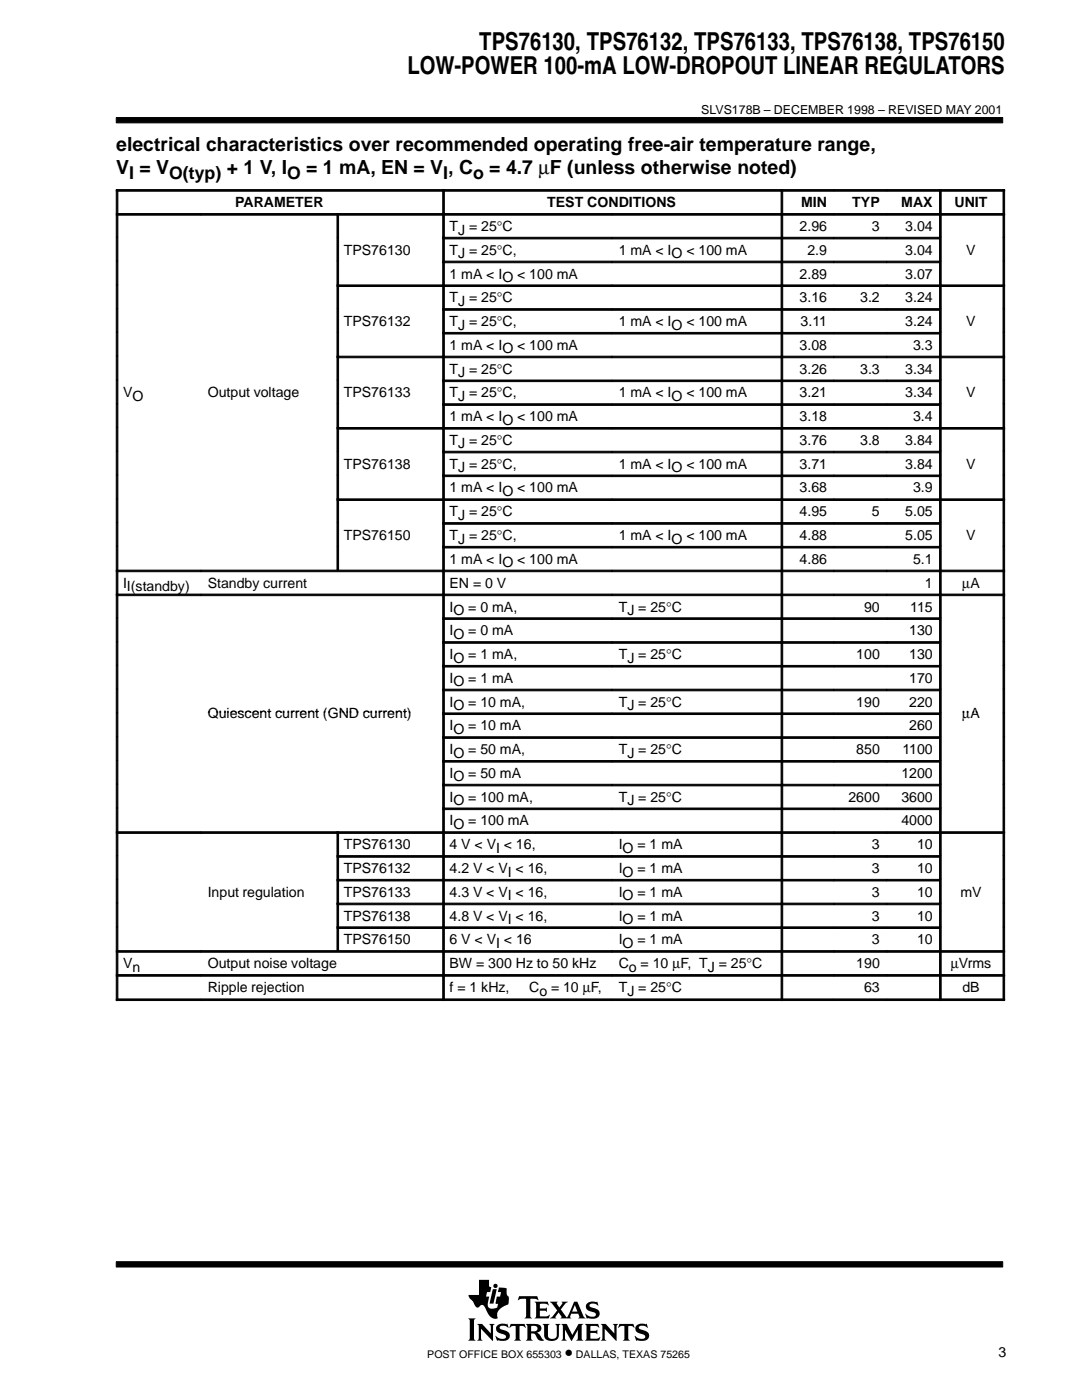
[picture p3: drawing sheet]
<svg xmlns="http://www.w3.org/2000/svg" width="216mm" height="279mm" viewBox="0 0 216 279" stroke-linecap="round" stroke-linejoin="round" font-family="sans-serif">
<g fill="#000" stroke="#000" stroke-width=".2">
<path d="M23.2 23.5h176.9v1h-176.9z" fill-rule="evenodd"/>
<path d="M23.2 251.8h176.9v1.1h-176.9z" fill-rule="evenodd"/>
</g>
<g fill="#000">
<path d="M98.3 257.3h.8l-.6 2.9h-.8z"/>
<path d="M93.4 263.1h1.5l-.3 .4v3.7l.3 .4h-1.5l.3-.4v-3.7z" fill-rule="evenodd"/>
<path d="M95.2 264.2h1l1.7 1.9v-1.5l-.3-.4h1.1l-.3 .4v3l-2.4-2.4v2l.3 .4h-1.1l.3-.6v-2.3z" fill-rule="evenodd"/>
<path d="M95.6 255.4h2v1.3l.4 .2-.2 1h-.6l-.2 .9h.6l-.3 1.2 .1 .7a.9 .9 0 0 0 1.2 .4l.6-.1 .2-.8-.5-.1 .2-1.3h.7l.2-.9h-.7l.3-1 1.5 .2v1.1l.2 .4 .2 .2v.7a.81 .81 0 0 1-.6 1 2.73 2.73 0 0 0-1.7 1.7l.1 .9h-.1a1.81 1.81 0 0 1-2.1-1.5l-.3-.6a.7 .7 0 0 0-.6-.6 .7 .7 0 0 0-.7 .5 1.12 1.12 0 0 1-1.1-1l-.7-.8-.2-.7h2.1z" fill-rule="evenodd"/>
<path d="M99.2 264.6a1.71 1.71 0 0 1 1.7-.4l.2 .1 .1-.1 .3 .8-.6-.3-.8-.1a.41 .41 0 0 0-.4 .5 .41 .41 0 0 0 .5 .3 1.29 1.29 0 0 1 1.5 1.4 1.08 1.08 0 0 1-1.2 .8l-1.1-.1-.2 .1-.4-1 .8 .5 .5 .1 .6-.1 .3-.2a.72 .72 0 0 0-.9-.7 .99 .99 0 0 1-1-.5 .99 .99 0 0 1 .1-1.1z" fill-rule="evenodd"/>
<path d="M101.9 264.2h2.8l.2 .8-.7-.4h-.4l-.1 .2v2.4l.3 .4h-1.4l.3-.4v-2.4l-.1-.2h-.5l-.7 .4z" fill-rule="evenodd"/>
<path d="M103.6 258.7h3.6l.2 .8-.4-.3-1.2 .1v3.5l.3 .3h-1.4l.2-.2 .1-.3v-3.2l-.1-.2h-.8l-.7 .3z" fill-rule="evenodd"/>
<path d="M104.9 264.2h1.9a.9 .9 0 0 1 1 .4 .9 .9 0 0 1 0 1.1l-.7 .2 .5 .4 .9 1.2a1.2 1.2 0 0 1-1.6-1l-.3-.3-.6-.1v1l.3 .5h-1.4l.3-.6v-2.3z" fill-rule="evenodd"/>
<path d="M106.7 259.8h2.6l.1 .7-.5-.3-1.2 .1v.8h1.1l.3-.2v.9l-.4-.2h-1v1l.2 .1h1.2l.5-.3h.1l-.2 .7h-2.8l.3-.5v-2.3z" fill-rule="evenodd"/>
<path d="M108.3 264.2h1.3l-.3 .4v2a.65 .65 0 0 0 .7 .6h.6l.4-.4 .1-2.1-.3-.5h1l-.3 .4v1.8a1.54 1.54 0 0 1-2.4 1l-.5-.7v-2.1z" fill-rule="evenodd"/>
<path d="M112 264.2h1.1l1.1 2.2 1.2-2.2h1l-.3 .4v2.6l.3 .4h-1.4l.3-.4v-1.8l-1.3 2.2-1.3-2.2v1.7l.4 .5h-1.1l.3-.6v-2.3z" fill-rule="evenodd"/>
<path d="M109.7 259.8h1.6l-.2 .3 .5 .8 .6-.8-.1-.3h1.2l-.4 .3-1 1.2 1.2 1.6 1.5-3.1h.6l1.2 2.9 .4 .4-1.4-.1a.22 .22 0 0 0 .2-.1 .22 .22 0 0 0 0-.3l-.2-.4h-1.4l-.2 .7 .2 .2h-2.2l.2-.3-.5-.9-.7 .9 .2 .3h-1.3l.6-.4 .9-1.2z" fill-rule="evenodd"/>
<path d="M117.1 260.2a2.08 2.08 0 0 1 1.9-.3l.2-.2 .1 .9a1.22 1.22 0 0 0-1.7-.1 .82 .82 0 0 0 .9 .6 1.06 1.06 0 0 1 1.2 1.1 1.06 1.06 0 0 1-1.2 1l-1.2-.1-.2 .1-.3-1 .8 .5 .8 .1a.46 .46 0 0 0 .5-.5 .46 .46 0 0 0-.5-.4l-.2-.1a1.11 1.11 0 0 1-1.2-1.5z" fill-rule="evenodd"/>
<path d="M116.7 264.2h2.6l.2 .8-.6-.4-1.1 .1v.9h1.1l.3-.2v.9l-.4-.3h-1v1.1l1.3 .1 .7-.4-.3 .8h-2.8l.3-.4v-2.6z" fill-rule="evenodd"/>
<path d="M119.9 264.2h1l1.7 1.9v-1.5l-.3-.4h1l-.3 .4v3l-2.3-2.4v2l.3 .4h-1.1l.3-.4v-2.6z" fill-rule="evenodd"/>
<path d="M123.6 264.2h2.8l.2 .8-.6-.4h-.5l-.1 .2v2.4l.3 .4h-1.4l.3-.4v-2.4l-.1-.2h-.5l-.7 .4z" fill-rule="evenodd"/>
<path d="M127 264.6a1.74 1.74 0 0 1 1.6-.4l.3 .1 .1-.1 .3 .8h-.1a1.2 1.2 0 0 0-1.7-.1 1.47 1.47 0 0 0 1.3 .7 1.03 1.03 0 0 1 .7 1.2 1.03 1.03 0 0 1-1.2 .8l-1.1-.1-.2 .1-.4-1 .9 .5 .9 .1a.45 .45 0 0 0 .4-.6 .45 .45 0 0 0-.6-.3l-.2-.1a1.11 1.11 0 0 1-1.2-1.4z" fill-rule="evenodd"/>
<circle cx="98.9" cy="256.6" r=".43"/>
</g>
<g fill="#fff">
<path d="M114.7 260.4l.5 1.4h-1z"/>
<path d="M106 264.7l.6-.1a.56 .56 0 0 1 .6 .5 .56 .56 0 0 1-.6 .6h-.6z" fill-rule="evenodd"/>
</g>
<g fill="#000" stroke="#000" stroke-width=".2">
<path d="M23.2 37.8h.3v4.8h-.3z" fill-rule="evenodd"/>
<path d="M23.2 37.8h65.1v.4h-65.1z" fill-rule="evenodd"/>
<path d="M88.3 37.8h.4v4.8h-.4z" fill-rule="evenodd"/>
<path d="M88.3 37.8h67.5v.4h-67.5z" fill-rule="evenodd"/>
<path d="M155.9 37.8h.3v4.8h-.3z" fill-rule="evenodd"/>
<path d="M155.9 37.8h10.5v.4h-10.5z" fill-rule="evenodd"/>
<path d="M166.4 37.8h10.5v.4h-10.5z" fill-rule="evenodd"/>
<path d="M176.9 37.8h10.6v.4h-10.6z" fill-rule="evenodd"/>
<path d="M187.5 37.8h.3v4.8h-.3z" fill-rule="evenodd"/>
<path d="M187.5 37.8h13v.4h-13z" fill-rule="evenodd"/>
<path d="M200.1 37.8h.4v4.8h-.4z" fill-rule="evenodd"/>
<path d="M23.2 42.6h.3v4.7h-.3z" fill-rule="evenodd"/>
<path d="M23.2 42.6h16.9v.3h-16.9z" fill-rule="evenodd"/>
<path d="M23.2 47.4h.3v4.7h-.3z" fill-rule="evenodd"/>
<path d="M23.2 52.1h.3v4.7h-.3z" fill-rule="evenodd"/>
<path d="M23.2 56.9h.3v4.7h-.3z" fill-rule="evenodd"/>
<path d="M40.1 42.6h27.1v.3h-27.1z" fill-rule="evenodd"/>
<path d="M67.2 42.6h.4v4.7h-.4z" fill-rule="evenodd"/>
<path d="M67.2 42.6h21.1v.3h-21.1z" fill-rule="evenodd"/>
<path d="M67.2 47.4h.4v4.7h-.4z" fill-rule="evenodd"/>
<path d="M67.2 52.1h.4v4.7h-.4z" fill-rule="evenodd"/>
<path d="M67.2 56.9h.4v4.7h-.4z" fill-rule="evenodd"/>
<path d="M67.2 56.9h21.1v.3h-21.1z" fill-rule="evenodd"/>
<path d="M88.3 42.6h.4v4.7h-.4z" fill-rule="evenodd"/>
<path d="M88.3 42.6h33.8v.3h-33.8z" fill-rule="evenodd"/>
<path d="M88.3 47.4h.4v4.7h-.4z" fill-rule="evenodd"/>
<path d="M88.3 47.4h33.8v.3h-33.8z" fill-rule="evenodd"/>
<path d="M88.3 52.1h.4v4.7h-.4z" fill-rule="evenodd"/>
<path d="M88.3 52.1h33.8v.3h-33.8z" fill-rule="evenodd"/>
<path d="M88.3 56.9h.4v4.7h-.4z" fill-rule="evenodd"/>
<path d="M88.3 56.9h33.8v.3h-33.8z" fill-rule="evenodd"/>
<path d="M122.1 42.6h33.7v.3h-33.7z" fill-rule="evenodd"/>
<path d="M122.1 47.4h33.7v.3h-33.7z" fill-rule="evenodd"/>
<path d="M122.1 52.1h33.7v.3h-33.7z" fill-rule="evenodd"/>
<path d="M122.1 56.9h33.7v.3h-33.7z" fill-rule="evenodd"/>
<path d="M155.9 42.6h.3v4.7h-.3z" fill-rule="evenodd"/>
<path d="M155.9 42.6h10.5v.3h-10.5z" fill-rule="evenodd"/>
<path d="M155.9 47.4h.3v4.7h-.3z" fill-rule="evenodd"/>
<path d="M155.9 47.4h10.5v.3h-10.5z" fill-rule="evenodd"/>
<path d="M155.9 52.1h.3v4.7h-.3z" fill-rule="evenodd"/>
<path d="M155.9 52.1h10.5v.3h-10.5z" fill-rule="evenodd"/>
<path d="M155.9 56.9h.3v4.7h-.3z" fill-rule="evenodd"/>
<path d="M155.9 56.9h10.5v.3h-10.5z" fill-rule="evenodd"/>
<path d="M166.4 42.6h10.5v.3h-10.5z" fill-rule="evenodd"/>
<path d="M166.4 47.4h10.5v.3h-10.5z" fill-rule="evenodd"/>
<path d="M166.4 52.1h10.5v.3h-10.5z" fill-rule="evenodd"/>
<path d="M166.4 56.9h10.5v.3h-10.5z" fill-rule="evenodd"/>
<path d="M176.9 42.6h10.6v.3h-10.6z" fill-rule="evenodd"/>
<path d="M176.9 47.4h10.6v.3h-10.6z" fill-rule="evenodd"/>
<path d="M176.9 52.1h10.6v.3h-10.6z" fill-rule="evenodd"/>
<path d="M176.9 56.9h10.6v.3h-10.6z" fill-rule="evenodd"/>
<path d="M187.5 42.6h.3v4.7h-.3z" fill-rule="evenodd"/>
<path d="M187.5 42.6h13v.3h-13z" fill-rule="evenodd"/>
<path d="M187.5 47.4h.3v4.7h-.3z" fill-rule="evenodd"/>
<path d="M187.5 52.1h.3v4.7h-.3z" fill-rule="evenodd"/>
<path d="M187.5 56.9h.3v4.7h-.3z" fill-rule="evenodd"/>
<path d="M187.5 56.9h13v.3h-13z" fill-rule="evenodd"/>
<path d="M200.1 42.6h.4v4.7h-.4z" fill-rule="evenodd"/>
<path d="M200.1 47.4h.4v4.7h-.4z" fill-rule="evenodd"/>
<path d="M200.1 52.1h.4v4.7h-.4z" fill-rule="evenodd"/>
<path d="M200.1 56.9h.4v4.7h-.4z" fill-rule="evenodd"/>
<path d="M23.2 61.6h.3v4.7h-.3z" fill-rule="evenodd"/>
<path d="M23.2 66.3h.3v4.8h-.3z" fill-rule="evenodd"/>
<path d="M23.2 71.1h.3v4.7h-.3z" fill-rule="evenodd"/>
<path d="M23.2 75.8h.3v4.8h-.3z" fill-rule="evenodd"/>
<path d="M67.2 61.6h.4v4.7h-.4z" fill-rule="evenodd"/>
<path d="M67.2 66.3h.4v4.8h-.4z" fill-rule="evenodd"/>
<path d="M67.2 71.1h.4v4.7h-.4z" fill-rule="evenodd"/>
<path d="M67.2 71.1h21.1v.3h-21.1z" fill-rule="evenodd"/>
<path d="M67.2 75.8h.4v4.8h-.4z" fill-rule="evenodd"/>
<path d="M88.3 61.6h.4v4.7h-.4z" fill-rule="evenodd"/>
<path d="M88.3 61.6h33.8v.3h-33.8z" fill-rule="evenodd"/>
<path d="M88.3 66.3h.4v4.8h-.4z" fill-rule="evenodd"/>
<path d="M88.3 66.3h33.8v.4h-33.8z" fill-rule="evenodd"/>
<path d="M88.3 71.1h.4v4.7h-.4z" fill-rule="evenodd"/>
<path d="M88.3 71.1h33.8v.3h-33.8z" fill-rule="evenodd"/>
<path d="M88.3 75.8h.4v4.8h-.4z" fill-rule="evenodd"/>
<path d="M88.3 75.8h33.8v.4h-33.8z" fill-rule="evenodd"/>
<path d="M122.1 61.6h33.7v.3h-33.7z" fill-rule="evenodd"/>
<path d="M122.1 66.3h33.7v.4h-33.7z" fill-rule="evenodd"/>
<path d="M122.1 71.1h33.7v.3h-33.7z" fill-rule="evenodd"/>
<path d="M122.1 75.8h33.7v.4h-33.7z" fill-rule="evenodd"/>
<path d="M155.9 61.6h.3v4.7h-.3z" fill-rule="evenodd"/>
<path d="M155.9 61.6h10.5v.3h-10.5z" fill-rule="evenodd"/>
<path d="M155.9 66.3h.3v4.8h-.3z" fill-rule="evenodd"/>
<path d="M155.9 66.3h10.5v.4h-10.5z" fill-rule="evenodd"/>
<path d="M155.9 71.1h.3v4.7h-.3z" fill-rule="evenodd"/>
<path d="M155.9 71.1h10.5v.3h-10.5z" fill-rule="evenodd"/>
<path d="M155.9 75.8h.3v4.8h-.3z" fill-rule="evenodd"/>
<path d="M155.9 75.8h10.5v.4h-10.5z" fill-rule="evenodd"/>
<path d="M166.4 61.6h10.5v.3h-10.5z" fill-rule="evenodd"/>
<path d="M166.4 66.3h10.5v.4h-10.5z" fill-rule="evenodd"/>
<path d="M166.4 71.1h10.5v.3h-10.5z" fill-rule="evenodd"/>
<path d="M166.4 75.8h10.5v.4h-10.5z" fill-rule="evenodd"/>
<path d="M176.9 61.6h10.6v.3h-10.6z" fill-rule="evenodd"/>
<path d="M176.9 66.3h10.6v.4h-10.6z" fill-rule="evenodd"/>
<path d="M176.9 71.1h10.6v.3h-10.6z" fill-rule="evenodd"/>
<path d="M176.9 75.8h10.6v.4h-10.6z" fill-rule="evenodd"/>
<path d="M187.5 61.6h.3v4.7h-.3z" fill-rule="evenodd"/>
<path d="M187.5 66.3h.3v4.8h-.3z" fill-rule="evenodd"/>
<path d="M187.5 71.1h.3v4.7h-.3z" fill-rule="evenodd"/>
<path d="M187.5 71.1h13v.3h-13z" fill-rule="evenodd"/>
<path d="M187.5 75.8h.3v4.8h-.3z" fill-rule="evenodd"/>
<path d="M200.1 61.6h.4v4.7h-.4z" fill-rule="evenodd"/>
<path d="M200.1 66.3h.4v4.8h-.4z" fill-rule="evenodd"/>
<path d="M200.1 71.1h.4v4.7h-.4z" fill-rule="evenodd"/>
<path d="M200.1 75.8h.4v4.8h-.4z" fill-rule="evenodd"/>
<path d="M23.2 80.6h.3v4.7h-.3z" fill-rule="evenodd"/>
<path d="M23.2 85.3h.3v4.7h-.3z" fill-rule="evenodd"/>
<path d="M23.2 90.1h.3v4.7h-.3z" fill-rule="evenodd"/>
<path d="M23.2 94.8h.3v4.7h-.3z" fill-rule="evenodd"/>
<path d="M23.2 99.6h.3v4.7h-.3z" fill-rule="evenodd"/>
<path d="M67.2 80.6h.4v4.7h-.4z" fill-rule="evenodd"/>
<path d="M67.2 85.3h.4v4.7h-.4z" fill-rule="evenodd"/>
<path d="M67.2 85.3h21.1v.3h-21.1z" fill-rule="evenodd"/>
<path d="M67.2 90.1h.4v4.7h-.4z" fill-rule="evenodd"/>
<path d="M67.2 94.8h.4v4.7h-.4z" fill-rule="evenodd"/>
<path d="M67.2 99.6h.4v4.7h-.4z" fill-rule="evenodd"/>
<path d="M67.2 99.6h21.1v.3h-21.1z" fill-rule="evenodd"/>
<path d="M88.3 80.6h.4v4.7h-.4z" fill-rule="evenodd"/>
<path d="M88.3 80.6h33.8v.3h-33.8z" fill-rule="evenodd"/>
<path d="M88.3 85.3h.4v4.7h-.4z" fill-rule="evenodd"/>
<path d="M88.3 85.3h33.8v.3h-33.8z" fill-rule="evenodd"/>
<path d="M88.3 90.1h.4v4.7h-.4z" fill-rule="evenodd"/>
<path d="M88.3 90.1h33.8v.3h-33.8z" fill-rule="evenodd"/>
<path d="M88.3 94.8h.4v4.7h-.4z" fill-rule="evenodd"/>
<path d="M88.3 94.8h33.8v.3h-33.8z" fill-rule="evenodd"/>
<path d="M88.3 99.6h.4v4.7h-.4z" fill-rule="evenodd"/>
<path d="M88.3 99.6h33.8v.3h-33.8z" fill-rule="evenodd"/>
<path d="M122.1 80.6h33.7v.3h-33.7z" fill-rule="evenodd"/>
<path d="M122.1 85.3h33.7v.3h-33.7z" fill-rule="evenodd"/>
<path d="M122.1 90.1h33.7v.3h-33.7z" fill-rule="evenodd"/>
<path d="M122.1 94.8h33.7v.3h-33.7z" fill-rule="evenodd"/>
<path d="M122.1 99.6h33.7v.3h-33.7z" fill-rule="evenodd"/>
<path d="M155.9 80.6h.3v4.7h-.3z" fill-rule="evenodd"/>
<path d="M155.9 80.6h10.5v.3h-10.5z" fill-rule="evenodd"/>
<path d="M155.9 85.3h.3v4.7h-.3z" fill-rule="evenodd"/>
<path d="M155.9 85.3h10.5v.3h-10.5z" fill-rule="evenodd"/>
<path d="M155.9 90.1h.3v4.7h-.3z" fill-rule="evenodd"/>
<path d="M155.9 90.1h10.5v.3h-10.5z" fill-rule="evenodd"/>
<path d="M155.9 94.8h.3v4.7h-.3z" fill-rule="evenodd"/>
<path d="M155.9 94.8h10.5v.3h-10.5z" fill-rule="evenodd"/>
<path d="M155.9 99.6h.3v4.7h-.3z" fill-rule="evenodd"/>
<path d="M155.9 99.6h10.5v.3h-10.5z" fill-rule="evenodd"/>
<path d="M166.4 80.6h10.5v.3h-10.5z" fill-rule="evenodd"/>
<path d="M166.4 85.3h10.5v.3h-10.5z" fill-rule="evenodd"/>
<path d="M166.4 90.1h10.5v.3h-10.5z" fill-rule="evenodd"/>
<path d="M166.4 94.8h10.5v.3h-10.5z" fill-rule="evenodd"/>
<path d="M166.4 99.6h10.5v.3h-10.5z" fill-rule="evenodd"/>
<path d="M176.9 80.6h10.6v.3h-10.6z" fill-rule="evenodd"/>
<path d="M176.9 85.3h10.6v.3h-10.6z" fill-rule="evenodd"/>
<path d="M176.9 90.1h10.6v.3h-10.6z" fill-rule="evenodd"/>
<path d="M176.9 94.8h10.6v.3h-10.6z" fill-rule="evenodd"/>
<path d="M176.9 99.6h10.6v.3h-10.6z" fill-rule="evenodd"/>
<path d="M187.5 80.6h.3v4.7h-.3z" fill-rule="evenodd"/>
<path d="M187.5 85.3h.3v4.7h-.3z" fill-rule="evenodd"/>
<path d="M187.5 85.3h13v.3h-13z" fill-rule="evenodd"/>
<path d="M187.5 90.1h.3v4.7h-.3z" fill-rule="evenodd"/>
<path d="M187.5 94.8h.3v4.7h-.3z" fill-rule="evenodd"/>
<path d="M187.5 99.6h.3v4.7h-.3z" fill-rule="evenodd"/>
<path d="M187.5 99.6h13v.3h-13z" fill-rule="evenodd"/>
<path d="M200.1 80.6h.4v4.7h-.4z" fill-rule="evenodd"/>
<path d="M200.1 85.3h.4v4.7h-.4z" fill-rule="evenodd"/>
<path d="M200.1 90.1h.4v4.7h-.4z" fill-rule="evenodd"/>
<path d="M200.1 94.8h.4v4.7h-.4z" fill-rule="evenodd"/>
<path d="M200.1 99.6h.4v4.7h-.4z" fill-rule="evenodd"/>
<path d="M23.2 104.3h.3v4.7h-.3z" fill-rule="evenodd"/>
<path d="M23.2 109h.3v4.8h-.3z" fill-rule="evenodd"/>
<path d="M23.2 113.8h.3v4.7h-.3z" fill-rule="evenodd"/>
<path d="M23.2 113.8h16.9v.3h-16.9z" fill-rule="evenodd"/>
<path d="M23.2 118.6h.3v4.7h-.3z" fill-rule="evenodd"/>
<path d="M23.2 118.6h16.9v.3h-16.9z" fill-rule="evenodd"/>
<path d="M40.1 113.8h48.2v.3h-48.2z" fill-rule="evenodd"/>
<path d="M40.1 118.6h48.2v.3h-48.2z" fill-rule="evenodd"/>
<path d="M67.2 104.3h.4v4.7h-.4z" fill-rule="evenodd"/>
<path d="M67.2 109h.4v4.8h-.4z" fill-rule="evenodd"/>
<path d="M88.3 104.3h.4v4.7h-.4z" fill-rule="evenodd"/>
<path d="M88.3 104.3h33.8v.3h-33.8z" fill-rule="evenodd"/>
<path d="M88.3 109h.4v4.8h-.4z" fill-rule="evenodd"/>
<path d="M88.3 109h33.8v.4h-33.8z" fill-rule="evenodd"/>
<path d="M88.3 113.8h.4v4.7h-.4z" fill-rule="evenodd"/>
<path d="M88.3 113.8h33.8v.3h-33.8z" fill-rule="evenodd"/>
<path d="M88.3 118.6h.4v4.7h-.4z" fill-rule="evenodd"/>
<path d="M88.3 118.6h33.8v.3h-33.8z" fill-rule="evenodd"/>
<path d="M122.1 104.3h33.7v.3h-33.7z" fill-rule="evenodd"/>
<path d="M122.1 109h33.7v.4h-33.7z" fill-rule="evenodd"/>
<path d="M122.1 113.8h33.7v.3h-33.7z" fill-rule="evenodd"/>
<path d="M122.1 118.6h33.7v.3h-33.7z" fill-rule="evenodd"/>
<path d="M155.9 104.3h.3v4.7h-.3z" fill-rule="evenodd"/>
<path d="M155.9 104.3h10.5v.3h-10.5z" fill-rule="evenodd"/>
<path d="M155.9 109h.3v4.8h-.3z" fill-rule="evenodd"/>
<path d="M155.9 109h10.5v.4h-10.5z" fill-rule="evenodd"/>
<path d="M155.9 113.8h.3v4.7h-.3z" fill-rule="evenodd"/>
<path d="M155.9 113.8h10.5v.3h-10.5z" fill-rule="evenodd"/>
<path d="M155.9 118.6h.3v4.7h-.3z" fill-rule="evenodd"/>
<path d="M155.9 118.6h10.5v.3h-10.5z" fill-rule="evenodd"/>
<path d="M166.4 104.3h10.5v.3h-10.5z" fill-rule="evenodd"/>
<path d="M166.4 109h10.5v.4h-10.5z" fill-rule="evenodd"/>
<path d="M166.4 113.8h10.5v.3h-10.5z" fill-rule="evenodd"/>
<path d="M166.4 118.6h10.5v.3h-10.5z" fill-rule="evenodd"/>
<path d="M176.9 104.3h10.6v.3h-10.6z" fill-rule="evenodd"/>
<path d="M176.9 109h10.6v.4h-10.6z" fill-rule="evenodd"/>
<path d="M176.9 113.8h10.6v.3h-10.6z" fill-rule="evenodd"/>
<path d="M176.9 118.6h10.6v.3h-10.6z" fill-rule="evenodd"/>
<path d="M187.5 104.3h.3v4.7h-.3z" fill-rule="evenodd"/>
<path d="M187.5 109h.3v4.8h-.3z" fill-rule="evenodd"/>
<path d="M187.5 113.8h.3v4.7h-.3z" fill-rule="evenodd"/>
<path d="M187.5 113.8h13v.3h-13z" fill-rule="evenodd"/>
<path d="M187.5 118.6h.3v4.7h-.3z" fill-rule="evenodd"/>
<path d="M187.5 118.6h13v.3h-13z" fill-rule="evenodd"/>
<path d="M200.1 104.3h.4v4.7h-.4z" fill-rule="evenodd"/>
<path d="M200.1 109h.4v4.8h-.4z" fill-rule="evenodd"/>
<path d="M200.1 113.8h.4v4.7h-.4z" fill-rule="evenodd"/>
<path d="M200.1 118.6h.4v4.7h-.4z" fill-rule="evenodd"/>
<path d="M23.2 123.3h.3v4.7h-.3z" fill-rule="evenodd"/>
<path d="M23.2 128.1h.3v4.7h-.3z" fill-rule="evenodd"/>
<path d="M23.2 132.8h.3v4.7h-.3z" fill-rule="evenodd"/>
<path d="M23.2 137.5h.3v4.8h-.3z" fill-rule="evenodd"/>
<path d="M88.3 123.3h.4v4.7h-.4z" fill-rule="evenodd"/>
<path d="M88.3 123.3h33.8v.3h-33.8z" fill-rule="evenodd"/>
<path d="M88.3 128.1h.4v4.7h-.4z" fill-rule="evenodd"/>
<path d="M88.3 128.1h33.8v.3h-33.8z" fill-rule="evenodd"/>
<path d="M88.3 132.8h.4v4.7h-.4z" fill-rule="evenodd"/>
<path d="M88.3 132.8h33.8v.3h-33.8z" fill-rule="evenodd"/>
<path d="M88.3 137.5h.4v4.8h-.4z" fill-rule="evenodd"/>
<path d="M88.3 137.5h33.8v.4h-33.8z" fill-rule="evenodd"/>
<path d="M122.1 123.3h33.7v.3h-33.7z" fill-rule="evenodd"/>
<path d="M122.1 128.1h33.7v.3h-33.7z" fill-rule="evenodd"/>
<path d="M122.1 132.8h33.7v.3h-33.7z" fill-rule="evenodd"/>
<path d="M122.1 137.5h33.7v.4h-33.7z" fill-rule="evenodd"/>
<path d="M155.9 123.3h.3v4.7h-.3z" fill-rule="evenodd"/>
<path d="M155.9 123.3h10.5v.3h-10.5z" fill-rule="evenodd"/>
<path d="M155.9 128.1h.3v4.7h-.3z" fill-rule="evenodd"/>
<path d="M155.9 128.1h10.5v.3h-10.5z" fill-rule="evenodd"/>
<path d="M155.9 132.8h.3v4.7h-.3z" fill-rule="evenodd"/>
<path d="M155.9 132.8h10.5v.3h-10.5z" fill-rule="evenodd"/>
<path d="M155.9 137.5h.3v4.8h-.3z" fill-rule="evenodd"/>
<path d="M155.9 137.5h10.5v.4h-10.5z" fill-rule="evenodd"/>
<path d="M166.4 123.3h10.5v.3h-10.5z" fill-rule="evenodd"/>
<path d="M166.4 128.1h10.5v.3h-10.5z" fill-rule="evenodd"/>
<path d="M166.4 132.8h10.5v.3h-10.5z" fill-rule="evenodd"/>
<path d="M166.4 137.5h10.5v.4h-10.5z" fill-rule="evenodd"/>
<path d="M176.9 123.3h10.6v.3h-10.6z" fill-rule="evenodd"/>
<path d="M176.9 128.1h10.6v.3h-10.6z" fill-rule="evenodd"/>
<path d="M176.9 132.8h10.6v.3h-10.6z" fill-rule="evenodd"/>
<path d="M176.9 137.5h10.6v.4h-10.6z" fill-rule="evenodd"/>
<path d="M187.5 123.3h.3v4.7h-.3z" fill-rule="evenodd"/>
<path d="M187.5 128.1h.3v4.7h-.3z" fill-rule="evenodd"/>
<path d="M187.5 132.8h.3v4.7h-.3z" fill-rule="evenodd"/>
<path d="M187.5 137.5h.3v4.8h-.3z" fill-rule="evenodd"/>
<path d="M200.1 123.3h.4v4.7h-.4z" fill-rule="evenodd"/>
<path d="M200.1 128.1h.4v4.7h-.4z" fill-rule="evenodd"/>
<path d="M200.1 132.8h.4v4.7h-.4z" fill-rule="evenodd"/>
<path d="M200.1 137.5h.4v4.8h-.4z" fill-rule="evenodd"/>
<path d="M23.2 142.3h.3v4.7h-.3z" fill-rule="evenodd"/>
<path d="M23.2 147h.3v4.8h-.3z" fill-rule="evenodd"/>
<path d="M23.2 151.8h.3v4.7h-.3z" fill-rule="evenodd"/>
<path d="M23.2 156.5h.3v4.7h-.3z" fill-rule="evenodd"/>
<path d="M88.3 142.3h.4v4.7h-.4z" fill-rule="evenodd"/>
<path d="M88.3 142.3h33.8v.3h-33.8z" fill-rule="evenodd"/>
<path d="M88.3 147h.4v4.8h-.4z" fill-rule="evenodd"/>
<path d="M88.3 147h33.8v.4h-33.8z" fill-rule="evenodd"/>
<path d="M88.3 151.8h.4v4.7h-.4z" fill-rule="evenodd"/>
<path d="M88.3 151.8h33.8v.3h-33.8z" fill-rule="evenodd"/>
<path d="M88.3 156.5h.4v4.7h-.4z" fill-rule="evenodd"/>
<path d="M88.3 156.5h33.8v.3h-33.8z" fill-rule="evenodd"/>
<path d="M122.1 142.3h33.7v.3h-33.7z" fill-rule="evenodd"/>
<path d="M122.1 147h33.7v.4h-33.7z" fill-rule="evenodd"/>
<path d="M122.1 151.8h33.7v.3h-33.7z" fill-rule="evenodd"/>
<path d="M122.1 156.5h33.7v.3h-33.7z" fill-rule="evenodd"/>
<path d="M155.9 142.3h.3v4.7h-.3z" fill-rule="evenodd"/>
<path d="M155.9 142.3h10.5v.3h-10.5z" fill-rule="evenodd"/>
<path d="M155.9 147h.3v4.8h-.3z" fill-rule="evenodd"/>
<path d="M155.9 147h10.5v.4h-10.5z" fill-rule="evenodd"/>
<path d="M155.9 151.8h.3v4.7h-.3z" fill-rule="evenodd"/>
<path d="M155.9 151.8h10.5v.3h-10.5z" fill-rule="evenodd"/>
<path d="M155.9 156.5h.3v4.7h-.3z" fill-rule="evenodd"/>
<path d="M155.9 156.5h10.5v.3h-10.5z" fill-rule="evenodd"/>
<path d="M166.4 142.3h10.5v.3h-10.5z" fill-rule="evenodd"/>
<path d="M166.4 147h10.5v.4h-10.5z" fill-rule="evenodd"/>
<path d="M166.4 151.8h10.5v.3h-10.5z" fill-rule="evenodd"/>
<path d="M166.4 156.5h10.5v.3h-10.5z" fill-rule="evenodd"/>
<path d="M176.9 142.3h10.6v.3h-10.6z" fill-rule="evenodd"/>
<path d="M176.9 147h10.6v.4h-10.6z" fill-rule="evenodd"/>
<path d="M176.9 151.8h10.6v.3h-10.6z" fill-rule="evenodd"/>
<path d="M176.9 156.5h10.6v.3h-10.6z" fill-rule="evenodd"/>
<path d="M187.5 142.3h.3v4.7h-.3z" fill-rule="evenodd"/>
<path d="M187.5 147h.3v4.8h-.3z" fill-rule="evenodd"/>
<path d="M187.5 151.8h.3v4.7h-.3z" fill-rule="evenodd"/>
<path d="M187.5 156.5h.3v4.7h-.3z" fill-rule="evenodd"/>
<path d="M200.1 142.3h.4v4.7h-.4z" fill-rule="evenodd"/>
<path d="M200.1 147h.4v4.8h-.4z" fill-rule="evenodd"/>
<path d="M200.1 151.8h.4v4.7h-.4z" fill-rule="evenodd"/>
<path d="M200.1 156.5h.4v4.7h-.4z" fill-rule="evenodd"/>
<path d="M23.2 161.3h.3v4.7h-.3z" fill-rule="evenodd"/>
<path d="M23.2 166h.3v4.7h-.3z" fill-rule="evenodd"/>
<path d="M23.2 166h16.9v.3h-16.9z" fill-rule="evenodd"/>
<path d="M23.2 170.8h.3v4.7h-.3z" fill-rule="evenodd"/>
<path d="M23.2 175.5h.3v4.7h-.3z" fill-rule="evenodd"/>
<path d="M40.1 166h27.1v.3h-27.1z" fill-rule="evenodd"/>
<path d="M67.2 166h.4v4.7h-.4z" fill-rule="evenodd"/>
<path d="M67.2 166h21.1v.3h-21.1z" fill-rule="evenodd"/>
<path d="M67.2 170.8h.4v4.7h-.4z" fill-rule="evenodd"/>
<path d="M67.2 170.8h21.1v.3h-21.1z" fill-rule="evenodd"/>
<path d="M67.2 175.5h.4v4.7h-.4z" fill-rule="evenodd"/>
<path d="M67.2 175.5h21.1v.3h-21.1z" fill-rule="evenodd"/>
<path d="M88.3 161.3h.4v4.7h-.4z" fill-rule="evenodd"/>
<path d="M88.3 161.3h33.8v.3h-33.8z" fill-rule="evenodd"/>
<path d="M88.3 166h.4v4.7h-.4z" fill-rule="evenodd"/>
<path d="M88.3 166h33.8v.3h-33.8z" fill-rule="evenodd"/>
<path d="M88.3 170.8h.4v4.7h-.4z" fill-rule="evenodd"/>
<path d="M88.3 170.8h33.8v.3h-33.8z" fill-rule="evenodd"/>
<path d="M88.3 175.5h.4v4.7h-.4z" fill-rule="evenodd"/>
<path d="M88.3 175.5h33.8v.3h-33.8z" fill-rule="evenodd"/>
<path d="M122.1 161.3h33.7v.3h-33.7z" fill-rule="evenodd"/>
<path d="M122.1 166h33.7v.3h-33.7z" fill-rule="evenodd"/>
<path d="M122.1 170.8h33.7v.3h-33.7z" fill-rule="evenodd"/>
<path d="M122.1 175.5h33.7v.3h-33.7z" fill-rule="evenodd"/>
<path d="M155.9 161.3h.3v4.7h-.3z" fill-rule="evenodd"/>
<path d="M155.9 161.3h10.5v.3h-10.5z" fill-rule="evenodd"/>
<path d="M155.9 166h.3v4.7h-.3z" fill-rule="evenodd"/>
<path d="M155.9 166h10.5v.3h-10.5z" fill-rule="evenodd"/>
<path d="M155.9 170.8h.3v4.7h-.3z" fill-rule="evenodd"/>
<path d="M155.9 170.8h10.5v.3h-10.5z" fill-rule="evenodd"/>
<path d="M155.9 175.5h.3v4.7h-.3z" fill-rule="evenodd"/>
<path d="M155.9 175.5h10.5v.3h-10.5z" fill-rule="evenodd"/>
<path d="M166.4 161.3h10.5v.3h-10.5z" fill-rule="evenodd"/>
<path d="M166.4 166h10.5v.3h-10.5z" fill-rule="evenodd"/>
<path d="M166.4 170.8h10.5v.3h-10.5z" fill-rule="evenodd"/>
<path d="M166.4 175.5h10.5v.3h-10.5z" fill-rule="evenodd"/>
<path d="M176.9 161.3h10.6v.3h-10.6z" fill-rule="evenodd"/>
<path d="M176.9 166h10.6v.3h-10.6z" fill-rule="evenodd"/>
<path d="M176.9 170.8h10.6v.3h-10.6z" fill-rule="evenodd"/>
<path d="M176.9 175.5h10.6v.3h-10.6z" fill-rule="evenodd"/>
<path d="M187.5 161.3h.3v4.7h-.3z" fill-rule="evenodd"/>
<path d="M187.5 166h.3v4.7h-.3z" fill-rule="evenodd"/>
<path d="M187.5 166h13v.3h-13z" fill-rule="evenodd"/>
<path d="M187.5 170.8h.3v4.7h-.3z" fill-rule="evenodd"/>
<path d="M187.5 175.5h.3v4.7h-.3z" fill-rule="evenodd"/>
<path d="M200.1 161.3h.4v4.7h-.4z" fill-rule="evenodd"/>
<path d="M200.1 166h.4v4.7h-.4z" fill-rule="evenodd"/>
<path d="M200.1 170.8h.4v4.7h-.4z" fill-rule="evenodd"/>
<path d="M200.1 175.5h.4v4.7h-.4z" fill-rule="evenodd"/>
<path d="M23.2 180.2h.3v4.8h-.3z" fill-rule="evenodd"/>
<path d="M23.2 185h.3v4.7h-.3z" fill-rule="evenodd"/>
<path d="M23.2 189.7h.3v4.8h-.3z" fill-rule="evenodd"/>
<path d="M23.2 189.7h16.9v.3h-16.9z" fill-rule="evenodd"/>
<path d="M23.2 194.5h.3v5.2h-.3z" fill-rule="evenodd"/>
<path d="M23.2 194.5h16.9v.3h-16.9z" fill-rule="evenodd"/>
<path d="M23.2 199.4h16.9v.3h-16.9z" fill-rule="evenodd"/>
<path d="M40.1 189.7h48.2v.3h-48.2z" fill-rule="evenodd"/>
<path d="M40.1 194.5h48.2v.3h-48.2z" fill-rule="evenodd"/>
<path d="M40.1 199.4h48.2v.3h-48.2z" fill-rule="evenodd"/>
<path d="M67.2 180.2h.4v4.8h-.4z" fill-rule="evenodd"/>
<path d="M67.2 180.2h21.1v.4h-21.1z" fill-rule="evenodd"/>
<path d="M67.2 185h.4v4.7h-.4z" fill-rule="evenodd"/>
<path d="M67.2 185h21.1v.3h-21.1z" fill-rule="evenodd"/>
<path d="M88.3 180.2h.4v4.8h-.4z" fill-rule="evenodd"/>
<path d="M88.3 180.2h33.8v.4h-33.8z" fill-rule="evenodd"/>
<path d="M88.3 185h.4v4.7h-.4z" fill-rule="evenodd"/>
<path d="M88.3 185h33.8v.3h-33.8z" fill-rule="evenodd"/>
<path d="M88.3 189.7h.4v4.8h-.4z" fill-rule="evenodd"/>
<path d="M88.3 189.7h33.8v.3h-33.8z" fill-rule="evenodd"/>
<path d="M88.3 194.5h.4v5.2h-.4z" fill-rule="evenodd"/>
<path d="M88.3 194.5h33.8v.3h-33.8z" fill-rule="evenodd"/>
<path d="M88.3 199.4h33.8v.3h-33.8z" fill-rule="evenodd"/>
<path d="M122.1 180.2h33.7v.4h-33.7z" fill-rule="evenodd"/>
<path d="M122.1 185h33.7v.3h-33.7z" fill-rule="evenodd"/>
<path d="M122.1 189.7h33.7v.3h-33.7z" fill-rule="evenodd"/>
<path d="M122.1 194.5h33.7v.3h-33.7z" fill-rule="evenodd"/>
<path d="M122.1 199.4h33.7v.3h-33.7z" fill-rule="evenodd"/>
<path d="M155.9 180.2h.3v4.8h-.3z" fill-rule="evenodd"/>
<path d="M155.9 180.2h10.5v.4h-10.5z" fill-rule="evenodd"/>
<path d="M155.9 185h.3v4.7h-.3z" fill-rule="evenodd"/>
<path d="M155.9 185h10.5v.3h-10.5z" fill-rule="evenodd"/>
<path d="M155.9 189.7h.3v4.8h-.3z" fill-rule="evenodd"/>
<path d="M155.9 189.7h10.5v.3h-10.5z" fill-rule="evenodd"/>
<path d="M155.9 194.5h.3v5.2h-.3z" fill-rule="evenodd"/>
<path d="M155.9 194.5h10.5v.3h-10.5z" fill-rule="evenodd"/>
<path d="M155.9 199.4h10.5v.3h-10.5z" fill-rule="evenodd"/>
<path d="M166.4 180.2h10.5v.4h-10.5z" fill-rule="evenodd"/>
<path d="M166.4 185h10.5v.3h-10.5z" fill-rule="evenodd"/>
<path d="M166.4 189.7h10.5v.3h-10.5z" fill-rule="evenodd"/>
<path d="M166.4 194.5h10.5v.3h-10.5z" fill-rule="evenodd"/>
<path d="M166.4 199.4h10.5v.3h-10.5z" fill-rule="evenodd"/>
<path d="M176.9 180.2h10.6v.4h-10.6z" fill-rule="evenodd"/>
<path d="M176.9 185h10.6v.3h-10.6z" fill-rule="evenodd"/>
<path d="M176.9 189.7h10.6v.3h-10.6z" fill-rule="evenodd"/>
<path d="M176.9 194.5h10.6v.3h-10.6z" fill-rule="evenodd"/>
<path d="M176.9 199.4h10.6v.3h-10.6z" fill-rule="evenodd"/>
<path d="M187.5 180.2h.3v4.8h-.3z" fill-rule="evenodd"/>
<path d="M187.5 185h.3v4.7h-.3z" fill-rule="evenodd"/>
<path d="M187.5 189.7h.3v4.8h-.3z" fill-rule="evenodd"/>
<path d="M187.5 189.7h13v.3h-13z" fill-rule="evenodd"/>
<path d="M187.5 194.5h.3v5.2h-.3z" fill-rule="evenodd"/>
<path d="M187.5 194.5h13v.3h-13z" fill-rule="evenodd"/>
<path d="M187.5 199.4h13v.3h-13z" fill-rule="evenodd"/>
<path d="M200.1 180.2h.4v4.8h-.4z" fill-rule="evenodd"/>
<path d="M200.1 185h.4v4.7h-.4z" fill-rule="evenodd"/>
<path d="M200.1 189.7h.4v4.8h-.4z" fill-rule="evenodd"/>
<path d="M200.1 194.5h.4v5.2h-.4z" fill-rule="evenodd"/>
</g>
<g font-size="4.9">
<text x="95.6" y="9.9">TPS76130, TPS76132, TPS76133, TPS76138, TPS76150</text>
<text x="81.3" y="14.8">LOW-POWER 100-mA LOW-DROPOUT LINEAR REGULATORS</text>
</g>
<g font-size="3.9">
<text x="23.2" y="30.2">electrical characteristics over recommended operating free-air temperature range,</text>
<text x="23.2" y="34.8">V</text>
</g>
<g font-size="3.5">
<text x="25.8" y="35.7">I = VO(typ) + 1 V, IO = 1 mA, EN = VI, Co = 4.7 µF (unless otherwise noted)</text>
<text x="112.7" y="271">•</text>
</g>
<g font-size="2.8">
<text x="46.9" y="41.4">PARAMETER</text>
<text x="109.2" y="41.4">TEST CONDITIONS</text>
<text x="159.9" y="41.4">MIN</text>
<text x="170.1" y="41.4">TYP</text>
<text x="179.8" y="41.4">MAX</text>
<text x="190.5" y="41.4">UNIT</text>
<text x="89.7" y="46.1">TJ = 25°C</text>
<text x="159.6" y="46.1">2.96</text>
<text x="174" y="46.1">3</text>
<text x="180.6" y="46.1">3.04</text>
<text x="68.6" y="50.8">TPS76130</text>
<text x="89.7" y="50.8">TJ = 25°C,</text>
<text x="123.5" y="50.8">1 mA &lt; IO &lt; 100 mA</text>
<text x="161.1" y="50.8">2.9</text>
<text x="180.6" y="50.8">3.04</text>
<text x="192.8" y="50.8">V</text>
<text x="89.7" y="55.6">1 mA &lt; IO &lt; 100 mA</text>
<text x="159.6" y="55.6">2.89</text>
<text x="180.6" y="55.6">3.07</text>
<text x="68.6" y="65.1">TPS76132</text>
<text x="89.7" y="60.3">TJ = 25°C</text>
<text x="89.7" y="65.1">TJ = 25°C,</text>
<text x="123.5" y="65.1">1 mA &lt; IO &lt; 100 mA</text>
<text x="159.6" y="60.3">3.16</text>
<text x="159.8" y="65.1">3.11</text>
<text x="171.6" y="60.3">3.2</text>
<text x="180.6" y="60.3">3.24</text>
<text x="180.6" y="65.1">3.24</text>
<text x="192.8" y="65.1">V</text>
<text x="89.7" y="69.8">1 mA &lt; IO &lt; 100 mA</text>
<text x="159.6" y="69.8">3.08</text>
<text x="182.2" y="69.8">3.3</text>
<text x="89.7" y="74.6">TJ = 25°C</text>
<text x="159.6" y="74.6">3.26</text>
<text x="171.6" y="74.6">3.3</text>
<text x="180.6" y="74.6">3.34</text>
<text x="24.6" y="79.3">VO</text>
<text x="41.4" y="79.3">Output voltage</text>
<text x="68.6" y="79.3">TPS76133</text>
<text x="89.7" y="79.3">TJ = 25°C,</text>
<text x="123.5" y="79.3">1 mA &lt; IO &lt; 100 mA</text>
<text x="159.6" y="79.3">3.21</text>
<text x="180.6" y="79.3">3.34</text>
<text x="192.8" y="79.3">V</text>
<text x="89.7" y="84.1">1 mA &lt; IO &lt; 100 mA</text>
<text x="89.7" y="88.8">TJ = 25°C</text>
<text x="159.6" y="84.1">3.18</text>
<text x="159.6" y="88.8">3.76</text>
<text x="171.6" y="88.8">3.8</text>
<text x="180.6" y="88.8">3.84</text>
<text x="182.2" y="84.1">3.4</text>
<text x="68.6" y="93.5">TPS76138</text>
<text x="89.7" y="93.5">TJ = 25°C,</text>
<text x="123.5" y="93.5">1 mA &lt; IO &lt; 100 mA</text>
<text x="159.6" y="93.5">3.71</text>
<text x="180.6" y="93.5">3.84</text>
<text x="192.8" y="93.5">V</text>
<text x="89.7" y="98.3">1 mA &lt; IO &lt; 100 mA</text>
<text x="159.6" y="98.3">3.68</text>
<text x="182.2" y="98.3">3.9</text>
<text x="68.6" y="107.8">TPS76150</text>
<text x="89.7" y="103">TJ = 25°C</text>
<text x="89.7" y="107.8">TJ = 25°C,</text>
<text x="123.5" y="107.8">1 mA &lt; IO &lt; 100 mA</text>
<text x="159.6" y="103">4.95</text>
<text x="159.6" y="107.8">4.88</text>
<text x="174" y="103">5</text>
<text x="180.6" y="103">5.05</text>
<text x="180.6" y="107.8">5.05</text>
<text x="192.8" y="107.8">V</text>
<text x="89.7" y="112.5">1 mA &lt; IO &lt; 100 mA</text>
<text x="159.6" y="112.5">4.86</text>
<text x="182.2" y="112.5">5.1</text>
<text x="24.6" y="117.3">II(standby)</text>
<text x="41.4" y="117.3">Standby current</text>
<text x="89.7" y="117.3">EN = 0 V</text>
<text x="184.5" y="117.3">1</text>
<text x="192" y="117.3">µA</text>
<text x="89.7" y="122">IO = 0 mA,</text>
<text x="123.5" y="122">TJ = 25°C</text>
<text x="172.4" y="122">90</text>
<text x="181.6" y="122">115</text>
<text x="89.7" y="126.8">IO = 0 mA</text>
<text x="89.7" y="131.5">IO = 1 mA,</text>
<text x="123.5" y="131.5">TJ = 25°C</text>
<text x="170.9" y="131.5">100</text>
<text x="181.4" y="126.8">130</text>
<text x="181.4" y="131.5">130</text>
<text x="89.7" y="136.3">IO = 1 mA</text>
<text x="181.4" y="136.3">170</text>
<text x="41.4" y="143.4">Quiescent current (GND current)</text>
<text x="89.7" y="141">IO = 10 mA,</text>
<text x="123.5" y="141">TJ = 25°C</text>
<text x="170.9" y="141">190</text>
<text x="181.4" y="141">220</text>
<text x="192" y="143.4">µA</text>
<text x="89.7" y="145.8">IO = 10 mA</text>
<text x="181.4" y="145.8">260</text>
<text x="89.7" y="150.5">IO = 50 mA,</text>
<text x="89.7" y="155.3">IO = 50 mA</text>
<text x="123.5" y="150.5">TJ = 25°C</text>
<text x="170.9" y="150.5">850</text>
<text x="179.9" y="155.3">1200</text>
<text x="180.1" y="150.5">1100</text>
<text x="89.7" y="160">IO = 100 mA,</text>
<text x="123.5" y="160">TJ = 25°C</text>
<text x="169.3" y="160">2600</text>
<text x="179.9" y="160">3600</text>
<text x="89.7" y="164.7">IO = 100 mA</text>
<text x="179.9" y="164.7">4000</text>
<text x="68.6" y="169.5">TPS76130</text>
<text x="89.7" y="169.5">4 V &lt; VI &lt; 16,</text>
<text x="123.5" y="169.5">IO = 1 mA</text>
<text x="174" y="169.5">3</text>
<text x="183" y="169.5">10</text>
<text x="41.4" y="179">Input regulation</text>
<text x="68.6" y="179">TPS76133</text>
<text x="68.6" y="174.2">TPS76132</text>
<text x="89.7" y="174.2">4.2 V &lt; VI &lt; 16,</text>
<text x="89.7" y="179">4.3 V &lt; VI &lt; 16,</text>
<text x="123.5" y="174.2">IO = 1 mA</text>
<text x="123.5" y="179">IO = 1 mA</text>
<text x="174" y="174.2">3</text>
<text x="174" y="179">3</text>
<text x="183" y="174.2">10</text>
<text x="183" y="179">10</text>
<text x="191.6" y="179">mV</text>
<text x="68.6" y="183.7">TPS76138</text>
<text x="89.7" y="183.7">4.8 V &lt; VI &lt; 16,</text>
<text x="123.5" y="183.7">IO = 1 mA</text>
<text x="174" y="183.7">3</text>
<text x="183" y="183.7">10</text>
<text x="68.6" y="188.5">TPS76150</text>
<text x="89.7" y="188.5">6 V &lt; VI &lt; 16</text>
<text x="123.5" y="188.5">IO = 1 mA</text>
<text x="174" y="188.5">3</text>
<text x="183" y="188.5">10</text>
<text x="24.6" y="193.2">Vn</text>
<text x="41.4" y="193.2">Output noise voltage</text>
<text x="89.7" y="193.2">BW = 300 Hz to 50 kHz</text>
<text x="123.5" y="193.2">Co = 10 µF, TJ = 25°C</text>
<text x="170.9" y="193.2">190</text>
<text x="189.7" y="193.2">µVrms</text>
<text x="41.4" y="198">Ripple rejection</text>
<text x="89.7" y="198">f = 1 kHz,</text>
<text x="105.6" y="198">Co = 10 µF,</text>
<text x="123.5" y="198">TJ = 25°C</text>
<text x="172.4" y="198">63</text>
<text x="192" y="198">dB</text>
<text x="199.2" y="270.8">3</text>
</g>
<text font-size="2.5" x="139.9" y="22.7">SLVS178B – DECEMBER 1998 – REVISED MAY 2001</text>
<g font-size="2.1">
<text x="85.3" y="271">POST OFFICE BOX 655303</text>
<text x="114.9" y="271">DALLAS, TEXAS 75265</text>
</g>
</svg>
